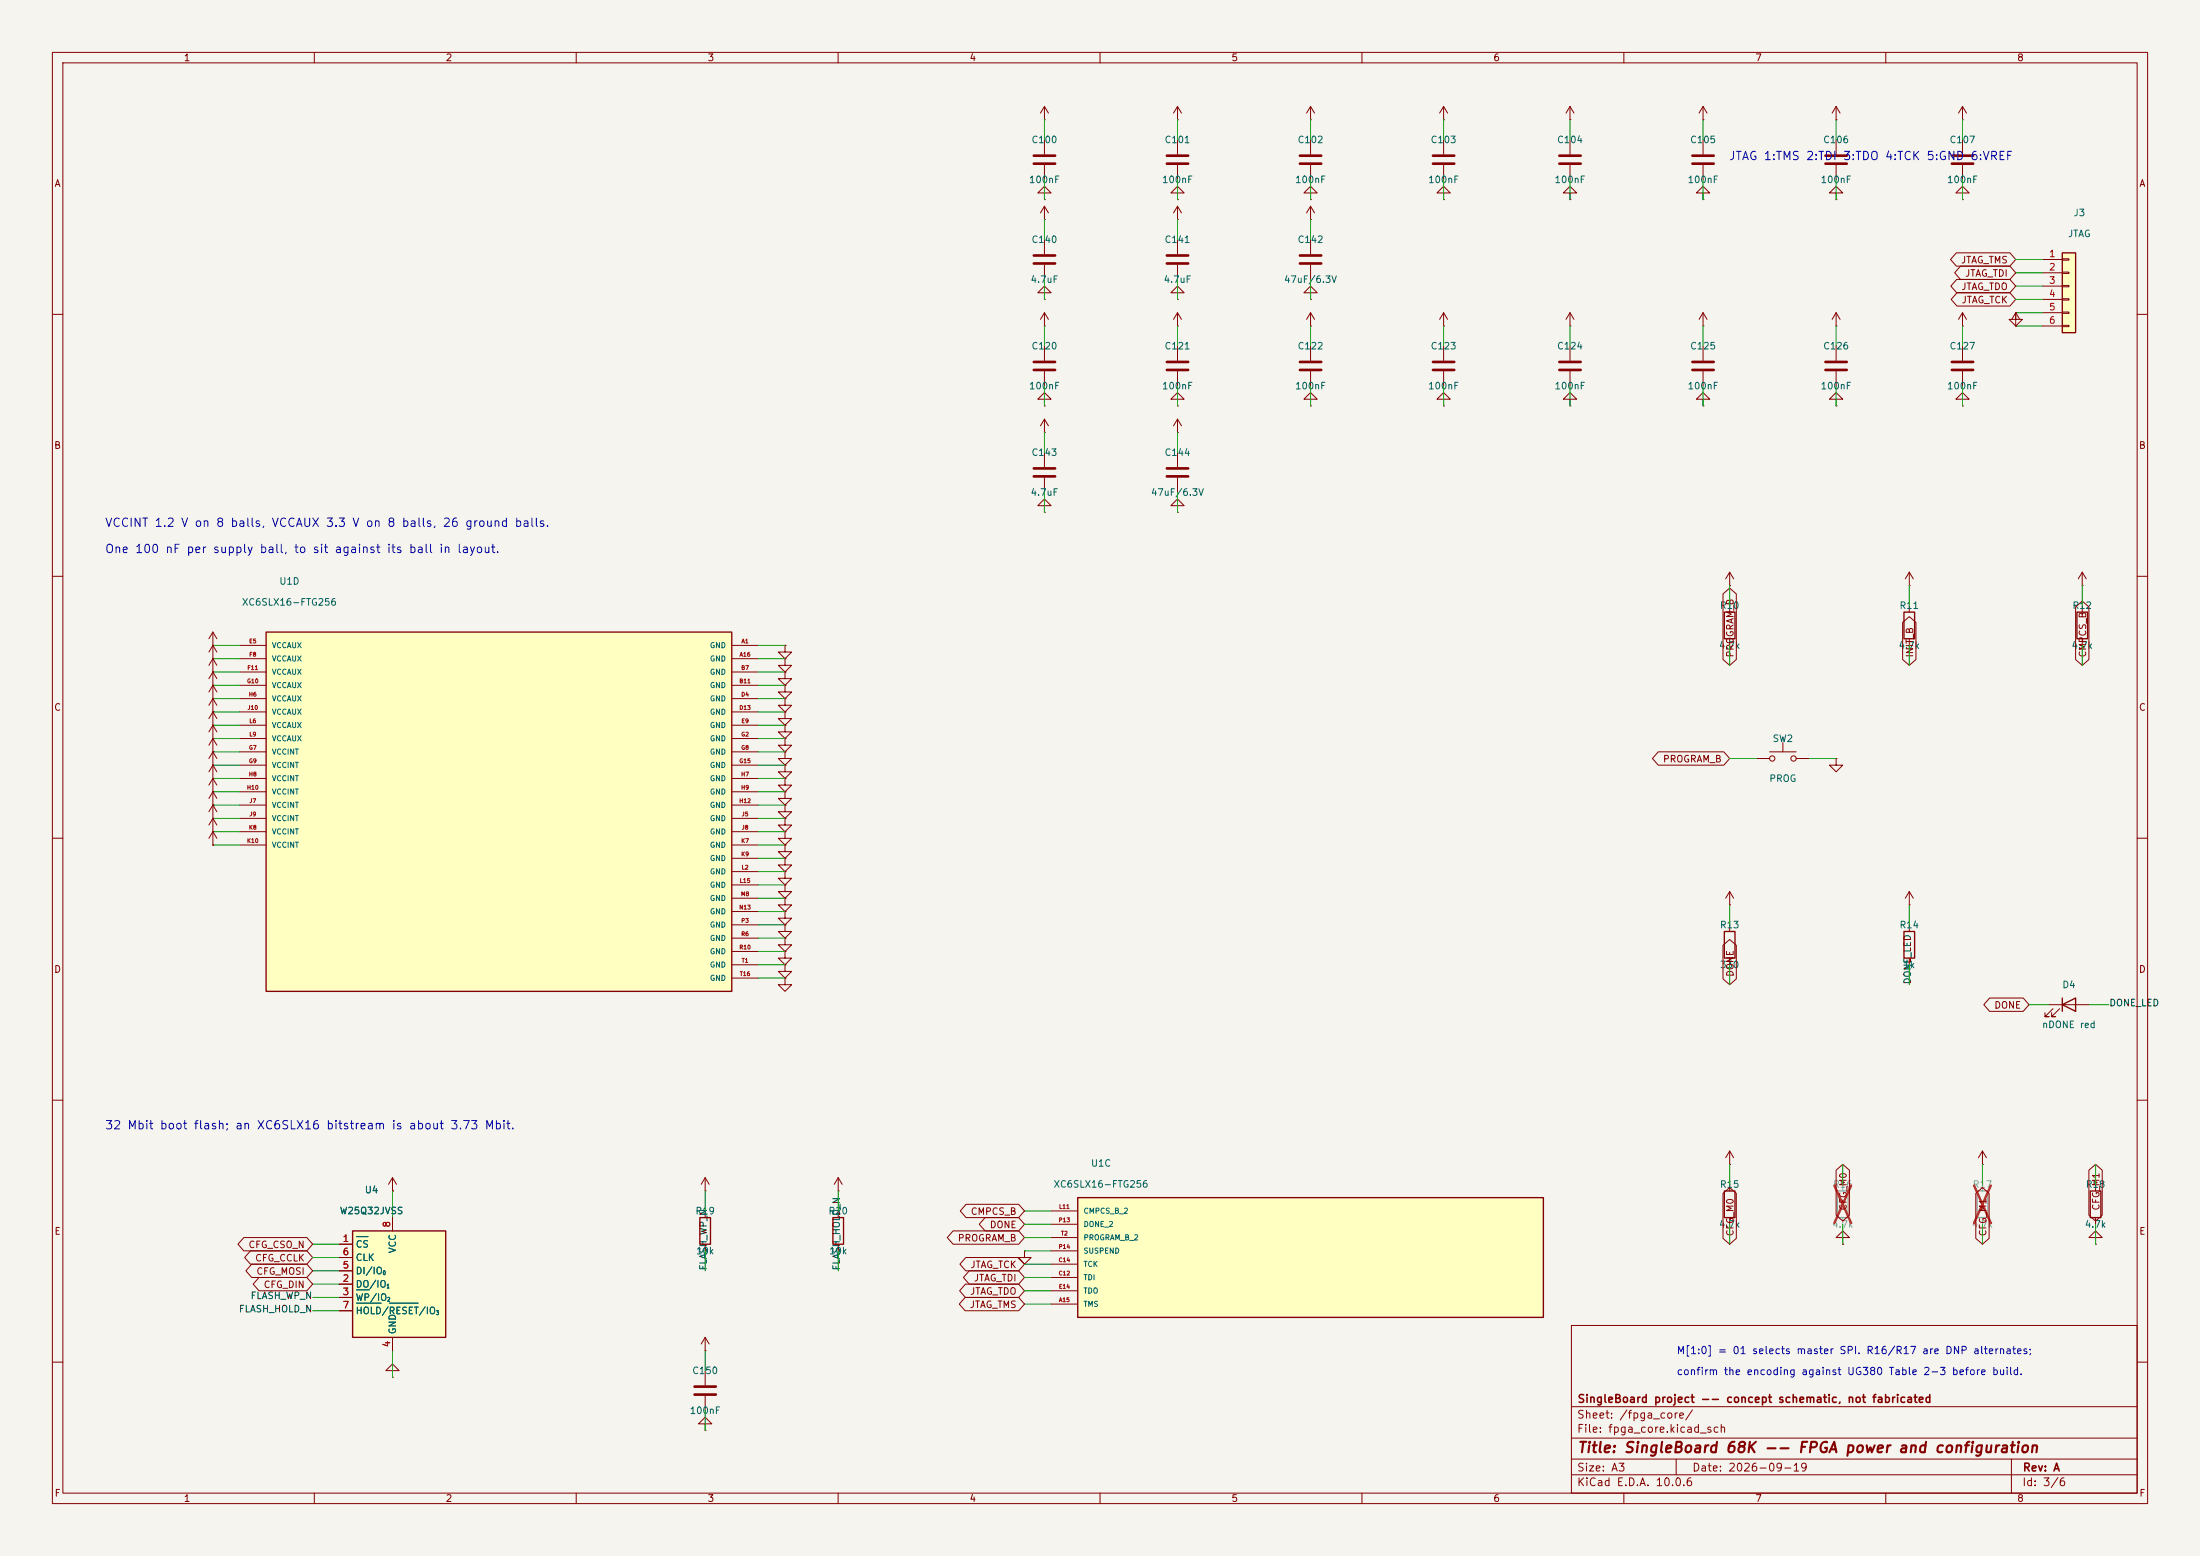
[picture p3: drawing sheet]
<svg xmlns="http://www.w3.org/2000/svg" width="420mm" height="297mm" viewBox="0 0 420 297" stroke-linecap="round" stroke-linejoin="round" font-family="sans-serif">
<path d="M0 0h420v297h-420z" fill="#f5f4ef" stroke="#f5f4ef" stroke-width=".19"/>
<g fill="none" stroke="#840000" stroke-width=".19">
<path d="M10 10h400v277h-400zM12 12h396v273h-396zM60 10v2M110 10v2M160 10v2M210 10v2M260 10v2M310 10v2M360 10v2M224.8 22.9h.1M224.8 36.8h1.3l-1.3-1.2-1.3 1.2h1.3v1.3M224.8 38.1h.1"/>
<path d="M224.8 20.3l-.8 1.3M224.8 20.3l.8 1.3M224.8 20.3v2.6M224.8 39.4v2.5M224.8 39.4l-.8 1.2M224.8 39.4l.8 1.2M250.2 36.8h1.3l-1.3-1.2-1.3 1.2h1.3v1.3M250.2 38.1h.1M250.2 22.9h.1M250.2 20.3v2.6M250.2 26.7v2.8M250.2 31.5v2.8"/>
<path d="M250.2 39.4v2.5M250.2 39.4l-.8 1.2M250.2 39.4l.8 1.2M250.2 20.3l-.8 1.3M250.2 20.3l.8 1.3M275.6 22.9h.1M275.6 36.8h1.3l-1.3-1.2-1.3 1.2h1.3v1.3M275.6 38.1h.1M275.6 20.3v2.6M275.6 26.7v2.8M275.6 31.5v2.8M275.6 20.3l-.8 1.3"/>
<path d="M275.6 20.3l.8 1.3M299.7 22.9h.1M299.7 36.8h1.3l-1.3-1.2-1.3 1.2h1.3v1.3M299.7 38.1h.1M299.7 20.3v2.6M299.7 26.7v2.8M299.7 31.5v2.8M299.7 20.3l-.7 1.3M299.7 20.3l.8 1.3M325.1 22.9h.1M325.1 36.8h1.3l-1.3-1.2-1.3 1.2h1.3v1.3M325.1 38.1h.1"/>
<path d="M325.1 20.3v2.6M325.1 26.7v2.8M325.1 31.5v2.8M325.1 20.3l-.7 1.3M325.1 20.3l.8 1.3M350.5 22.9h.1M350.5 36.8h1.3l-1.3-1.2-1.3 1.2h1.3v1.3M350.5 38.1h.1M350.5 20.3v2.6M350.5 26.7v2.8M350.5 31.5v2.8M350.5 20.3l-.7 1.3"/>
<path d="M350.5 20.3l.8 1.3M374.6 22.9h.1M374.6 36.8h1.3l-1.3-1.2-1.2 1.2h1.2v1.3M374.6 38.1h.1M374.6 20.3v2.6M374.6 26.7v2.8M374.6 31.5v2.8M374.6 20.3l-.7 1.3M374.6 20.3l.8 1.3M199.4 59.7l-.8 1.3M199.4 59.7l.8 1.3M199.4 59.7v2.5"/>
<path d="M224.8 41.9h.1M224.8 55.9h1.3l-1.3-1.3-1.3 1.3h1.3v1.3M224.8 57.2h.1M224.8 59.7v2.5M224.8 59.7l-.8 1.3M224.8 59.7l.8 1.3M250.2 41.9h.1M250.2 55.9h1.3l-1.3-1.3-1.3 1.3h1.3v1.3M250.2 57.2h.1M250.2 45.7v2.8M250.2 50.5v2.8M250.2 59.7v2.5"/>
<path d="M250.2 59.7l-.8 1.3M250.2 59.7l.8 1.3M275.6 59.7v2.5M275.6 59.7l-.8 1.3M275.6 59.7l.8 1.3M299.7 59.7v2.5M299.7 59.7l-.7 1.3M299.7 59.7l.8 1.3M325.1 59.7v2.5M325.1 59.7l-.7 1.3M325.1 59.7l.8 1.3M350.5 59.7l-.7 1.3"/>
<path d="M350.5 59.7l.8 1.3M350.5 59.7v2.5M374.6 59.7v2.5M374.6 59.7l-.7 1.3M374.6 59.7l.8 1.3M384.8 59.7v1.3h1.3l-1.3 1.2-1.3-1.2h1.3M384.8 59.7h.1M384.8 59.7l-.8 1.3M384.8 59.7l.8 1.3M384.8 59.7v2.5M10 60h2M199.4 62.2h.1"/>
<path d="M224.8 62.2h.1M224.8 76.2h1.3l-1.3-1.3-1.3 1.3h1.3v1.3M224.8 77.5h.1M250.2 76.2h1.3l-1.3-1.3-1.3 1.3h1.3v1.3M250.2 77.5h.1M250.2 62.2h.1M250.2 66v2.8M250.2 70.9v2.8M275.6 62.2h.1M275.6 76.2h1.3l-1.3-1.3-1.3 1.3h1.3v1.3M275.6 77.5h.1M275.6 66v2.8"/>
<path d="M275.6 70.9v2.8M299.7 62.2h.1M299.7 76.2h1.3l-1.3-1.3-1.3 1.3h1.3v1.3M299.7 77.5h.1M299.7 66v2.8M299.7 70.9v2.8M325.1 62.2h.1M325.1 76.2h1.3l-1.3-1.3-1.3 1.3h1.3v1.3M325.1 77.5h.1M325.1 66v2.8M325.1 70.9v2.8M350.5 62.2h.1"/>
<path d="M350.5 76.2h1.3l-1.3-1.3-1.3 1.3h1.3v1.3M350.5 77.5h.1M374.6 62.2h.1M374.6 76.2h1.3l-1.3-1.3-1.2 1.3h1.2v1.3M374.6 77.5h.1M374.6 66v2.8M374.6 70.9v2.8M384.8 62.2h.1M408 60h2M199.4 96.5h1.3l-1.3-1.2-1.3 1.2h1.3v1.3M199.4 97.8h.1M10 110h2"/>
<path d="M408 110h2M40.6 130.8h.1M40.6 135.9h.1M40.6 138.4h.1M40.6 133.4h.1M40.6 123.2h.1M40.6 128.3l-.7 1.2M40.6 128.3l.8 1.2M40.6 120.7v2.5M40.6 128.3v17.8M40.6 133.4l-.7 1.2M40.6 133.4l.8 1.2"/>
<path d="M40.6 135.9l-.7 1.3M40.6 135.9l.8 1.3M40.6 130.8l-.7 1.3M40.6 130.8l.8 1.3M40.6 138.4l-.7 1.3M40.6 138.4l.8 1.3M40.6 120.7l-.7 1.2M40.6 120.7l.8 1.2M10 160h2M40.6 141h.1M40.6 146.1h.1M40.6 143.5h.1"/>
<path d="M40.6 143.5l-.7 1.3M40.6 143.5l.8 1.3M40.6 141l-.7 1.2M40.6 141l.8 1.2M408 160h2M10 210h2M408 210h2M300 253h108v32h-108zM10 260h2M300 278.5h108M300 274.5h108M300 268.5h108"/>
<path d="M320 278.5v3M384 278.5v6.5M408 260h2M60 285v2M110 285v2M160 285v2M210 285v2M260 285v2M300 281.5h108M310 285v2M360 285v2"/>
</g>
<g fill="none" stroke="#840000" stroke-width=".51">
<path d="M248.2 29.7h4M248.2 31.2h4M273.6 29.7h4M273.6 31.2h4M297.7 29.7h4.1M297.7 31.2h4.1M323.1 29.7h4.1M323.1 31.2h4.1M348.5 29.7h4.1M348.5 31.2h4.1M372.6 29.7h4.1M372.6 31.2h4.1"/>
<path d="M248.2 48.8h4M248.2 50.3h4M248.2 69.1h4M248.2 70.6h4M273.6 69.1h4M273.6 70.6h4M297.7 69.1h4.1M297.7 70.6h4.1M323.1 69.1h4.1M323.1 70.6h4.1M372.6 69.1h4.1M372.6 70.6h4.1"/>
</g>
<path d="M377.4 227.3h2.1v5.1h-2.1z" fill="none" stroke="#9c9b98" stroke-width=".25"/>
<path d="M378.5 226.1v1.2M378.5 232.4v1.3" fill="none" stroke="#9c9b98" stroke-width=".19"/>
<path d="M376.9 226.3l3.2 7.2M380.1 226.3l-3.2 7.2" fill="none" stroke="#e12e31" stroke-width=".46"/>
<path d="M393.7 48.3h2.5v15.2h-2.5z" fill="#ffffc2"/>
<path d="M393.7 48.3h2.5v15.2h-2.5zM133.6 232.4h2v5.1h-2zM159 232.4h2v5.1h-2z" fill="none" stroke="#840000" stroke-width=".25"/>
<g fill="none" stroke="#840000" stroke-width=".19">
<path d="M199.4 22.9h.1M199.4 20.3v2.6M199.4 26.7v2.8M199.4 31.5v2.8M199.4 20.3l-.8 1.3M199.4 20.3l.8 1.3M199.4 55.9h1.3l-1.3-1.3-1.3 1.3h1.3v1.3M199.4 57.2h.1M389.9 49.5h3.8M389.9 52.1h3.8M389.9 54.6h3.8M389.9 57.2h3.8"/>
<path d="M389.9 59.7h3.8M393.7 49.4h1.3v.3h-1.3zM393.7 51.9h1.3v.3h-1.3zM393.7 54.5h1.3v.2h-1.3zM393.7 57h1.3v.3h-1.3zM393.7 59.6h1.3v.2h-1.3zM199.4 76.2h1.3l-1.3-1.3-1.3 1.3h1.3v1.3M199.4 77.5h.1M199.4 66v2.8M199.4 70.9v2.8M224.8 66v2.8M224.8 70.9v2.8"/>
<path d="M389.9 62.2h3.8M393.7 62.1h1.3v.3h-1.3zM199.4 82.6h.1M199.4 80v2.6M199.4 86.4v2.8M199.4 91.2v2.8M199.4 80l-.8 1.3M199.4 80l.8 1.3M224.8 82.6h.1M224.8 96.5h1.3l-1.3-1.2-1.3 1.2h1.3v1.3M224.8 97.8h.1M224.8 80v2.6"/>
<path d="M224.8 86.4v2.8M224.8 91.2v2.8M224.8 80l-.8 1.3M224.8 80l.8 1.3M134.6 227.3h.1M134.6 224.8v2.5M134.6 231.1v1.3M134.6 237.5v1.3M134.6 224.8l-.7 1.3M134.6 224.8l.8 1.3M160 227.3h.1M160 224.8l-.7 1.3"/>
<path d="M160 224.8l.8 1.3M160 224.8v2.5M160 231.1v1.3M160 237.5v1.3M195.6 238.8v1.2h1.2l-1.2 1.3-1.3-1.3h1.3M195.6 238.8h.1M134.6 257.8h.1M134.6 255.3v2.5M134.6 255.3l-.7 1.2M134.6 255.3l.8 1.2M74.9 261.6h1.3l-1.3-1.3-1.2 1.3h1.2v1.3M74.9 262.9h.1"/>
<path d="M134.6 271.8h1.3l-1.3-1.3-1.3 1.3h1.3v1.2M134.6 273h.1M134.6 261.6v2.8M134.6 266.4v2.8"/>
</g>
<path d="M197.4 29.7h4M197.4 31.2h4M197.4 69.1h4M197.4 70.6h4M222.8 69.1h4M222.8 70.6h4M197.4 89.4h4M197.4 90.9h4M222.8 89.4h4M222.8 90.9h4M132.6 264.7h4.1M132.6 266.2h4.1" fill="none" stroke="#840000" stroke-width=".51"/>
<path d="M67.3 234.9h17.8v20.4h-17.8z" fill="#ffffc2"/>
<path d="M363.5 116.8h2v5.1h-2zM329.2 177.8h2v5.1h-2zM67.3 234.9h17.8v20.4h-17.8z" fill="none" stroke="#840000" stroke-width=".25"/>
<g fill="none" stroke="#840000" stroke-width=".19">
<path d="M199.4 36.8h1.3l-1.3-1.2-1.3 1.2h1.3v1.3M199.4 38.1h.1M199.4 39.4v2.5M199.4 39.4l-.8 1.2M199.4 39.4l.8 1.2M224.8 26.7v2.8M224.8 31.5v2.8M199.4 41.9h.1M199.4 45.7v2.8M199.4 50.5v2.8M224.8 45.7v2.8M224.8 50.5v2.8"/>
<path d="M364.5 111.8h.1M364.5 109.2v2.6M364.5 115.6v1.2M364.5 109.2l-.8 1.3M364.5 109.2l.8 1.3M364.5 121.9v1.3M40.6 151.1h.1M40.6 148.6h.1M40.6 153.7h.1M40.6 156.2h.1M40.6 158.8h.1M40.6 148.6l-.7 1.3"/>
<path d="M40.6 148.6l.8 1.3M40.6 146.1v15.2M40.6 146.1l-.7 1.2M40.6 146.1l.8 1.2M40.6 151.1l-.7 1.3M40.6 151.1l.8 1.3M40.6 153.7l-.7 1.2M40.6 153.7l.8 1.2M40.6 156.2l-.7 1.3M40.6 156.2l.8 1.3M40.6 158.8l-.7 1.2M40.6 158.8l.8 1.2"/>
<path d="M335.3 144.8h2.5M337.8 143.5h5.1M340.4 141.7v1.8M342.9 144.8h2.5M350.5 144.8v1.3h1.3l-1.3 1.2-1.3-1.2h1.3M350.5 144.8h.1M40.6 161.3h.1M149.9 163.8v1.3h1.2l-1.2 1.3-1.3-1.3h1.3M149.9 163.8h.1M330.2 176.5v1.3M149.9 186.7v1.3h1.2l-1.2 1.2-1.3-1.2h1.3M149.9 186.7h.1"/>
<path d="M330.2 182.9v1.3M64.8 237.5h2.5M74.9 227.3h.1M74.9 224.8v2.5M74.9 232.4v2.5M74.9 224.8l-.7 1.3M74.9 224.8l.8 1.3M64.8 245.1h2.5M64.8 247.6h2.5M64.8 242.6h2.5M64.8 240h2.5M64.8 250.2h2.5"/>
<path d="M74.9 255.3v2.5"/>
<circle cx="338.3" cy="144.8" r=".51"/>
<circle cx="342.4" cy="144.8" r=".51"/>
</g>
<path d="M68 236h2.3M68 246.2h2.5M68 248.7h4.8M74.3 248.7h5.5" fill="none" stroke="#006464" stroke-width=".19"/>
<path d="M222.8 29.7h4M222.8 31.2h4M197.4 48.8h4M197.4 50.3h4M222.8 48.8h4M222.8 50.3h4" fill="none" stroke="#840000" stroke-width=".51"/>
<path d="M50.8 120.7h88.9v68.5h-88.9z" fill="#ffffc2"/>
<path d="M329.2 116.8h2v5.1h-2zM396.5 116.8h2v5.1h-2zM50.8 120.7h88.9v68.5h-88.9zM363.5 177.8h2v5.1h-2zM393.7 191.8l2.5-1.3v2.5zM393.7 190.5v2.5M399 227.3h2.1v5.1h-2.1z" fill="none" stroke="#840000" stroke-width=".25"/>
<g fill="none" stroke="#840000" stroke-width=".19">
<path d="M350.5 66v2.8M350.5 70.9v2.8M330.2 111.8h.1M330.2 109.2v2.6M330.2 115.6v1.2M330.2 109.2l-.8 1.3M330.2 109.2l.8 1.3M397.5 111.8h.1M397.5 109.2v2.6M397.5 115.6v1.2M397.5 109.2l-.8 1.3M397.5 109.2l.8 1.3"/>
<path d="M45.7 123.2h5.1M45.7 125.7h5.1M45.7 128.3h5.1M45.7 130.8h5.1M45.7 133.4h5.1M45.7 135.9h5.1M45.7 138.4h5.1M139.7 123.2h5.1M139.7 125.7h5.1M139.7 128.3h5.1M139.7 130.8h5.1M139.7 133.4h5.1"/>
<path d="M139.7 135.9h5.1M139.7 138.4h5.1M149.9 125.7v1.3h1.2l-1.2 1.3-1.3-1.3h1.3M149.9 125.7h.1M149.9 133.4v1.2h1.2l-1.2 1.3-1.3-1.3h1.3M149.9 133.4h.1M149.9 135.9v1.3h1.2l-1.2 1.2-1.3-1.2h1.3M149.9 135.9h.1M149.9 138.4v1.3h1.2l-1.2 1.3-1.3-1.3h1.3M149.9 138.4h.1M149.9 123.2v1.3h1.2l-1.2 1.2-1.3-1.2h1.3M149.9 123.2h.1"/>
<path d="M149.9 128.3v1.2h1.2l-1.2 1.3-1.3-1.3h1.3M149.9 128.3h.1M149.9 130.8v1.3h1.2l-1.2 1.3-1.3-1.3h1.3M149.9 130.8h.1M330.2 121.9v1.3M397.5 121.9v1.3M45.7 141h5.1M45.7 143.5h5.1M45.7 146.1h5.1M45.7 148.6h5.1M45.7 151.1h5.1M45.7 153.7h5.1"/>
<path d="M45.7 156.2h5.1M45.7 158.8h5.1M139.7 141h5.1M139.7 143.5h5.1M139.7 146.1h5.1M139.7 148.6h5.1M139.7 151.1h5.1M139.7 153.7h5.1M139.7 156.2h5.1M139.7 158.8h5.1M149.9 143.5v1.3h1.2l-1.2 1.3-1.3-1.3h1.3M149.9 143.5h.1"/>
<path d="M149.9 151.1v1.3h1.2l-1.2 1.3-1.3-1.3h1.3M149.9 151.1h.1M149.9 148.6v1.3h1.2l-1.2 1.2-1.3-1.2h1.3M149.9 148.6h.1M149.9 141v1.2h1.2l-1.2 1.3-1.3-1.3h1.3M149.9 141h.1M149.9 146.1v1.2h1.2l-1.2 1.3-1.3-1.3h1.3M149.9 146.1h.1M149.9 153.7v1.2h1.2l-1.2 1.3-1.3-1.3h1.3M149.9 153.7h.1M149.9 156.2v1.3h1.2l-1.2 1.3-1.3-1.3h1.3M149.9 156.2h.1"/>
<path d="M149.9 158.8v1.2h1.2l-1.2 1.3-1.3-1.3h1.3M149.9 158.8h.1M45.7 161.3h5.1M139.7 161.3h5.1M139.7 163.8h5.1M139.7 166.4h5.1M139.7 168.9h5.1M139.7 171.5h5.1M139.7 174h5.1M139.7 176.5h5.1M139.7 179.1h5.1M149.9 166.4v1.2h1.2l-1.2 1.3-1.3-1.3h1.3"/>
<path d="M149.9 166.4h.1M149.9 161.3v1.3h1.2l-1.2 1.2-1.3-1.2h1.3M149.9 161.3h.1M330.2 172.7h.1M330.2 170.2l-.8 1.3M330.2 170.2l.8 1.3M330.2 170.2v2.5M364.5 172.7h.1M364.5 170.2v2.5M364.5 176.5v1.3M364.5 170.2l-.8 1.3M364.5 170.2l.8 1.3"/>
<path d="M139.7 181.6h5.1M139.7 184.2h5.1M139.7 186.7h5.1M364.5 182.9v1.3M391.2 191.8h7.6M391.9 192.5l-1.5 1.6h.8h-.8v-.8M393.2 192.5l-1.5 1.6h.7h-.7v-.8M378.5 219.7l-.8 1.3M378.5 219.7l.7 1.3M378.5 219.7v2.5M378.5 222.2h.1M400 236.2h1.3l-1.3-1.3-1.2 1.3h1.2v1.3"/>
<path d="M400 237.5h.1M400 226.1v1.2M400 232.4v1.3"/>
</g>
<path d="M348.5 69.1h4.1M348.5 70.6h4.1" fill="none" stroke="#840000" stroke-width=".51"/>
<path d="M205.7 228.6h88.9v22.9h-88.9z" fill="#ffffc2"/>
<path d="M205.7 228.6h88.9v22.9h-88.9zM329.2 227.3h2v5.1h-2z" fill="none" stroke="#840000" stroke-width=".25"/>
<g fill="none" stroke="#840000" stroke-width=".19">
<path d="M373.5 48.3h10.2l1.1 1.2-1.1 1.3h-10.2l-1.1-1.3zM373.5 53.3h10.2l1.1 1.3-1.1 1.3h-10.2l-1.1-1.3zM373.6 55.9h10.1l1.1 1.3-1.1 1.2h-10.1l-1.1-1.2zM374.3 50.8h9.4l1.1 1.3-1.1 1.2h-9.4l-1.2-1.2zM384.8 59.7h.1M384.8 62.2h.1M328.9 113.4l1.3-1.1 1.3 1.1v12.5l-1.3 1.1-1.3-1.1zM363.2 118.8l1.3-1.1 1.3 1.1v7.1l-1.3 1.1-1.3-1.1zM396.2 115.8l1.3-1.1 1.3 1.1v10.1l-1.3 1.1-1.3-1.1zM40.6 128.3h.1M40.6 125.7h.1M40.6 130.8h.1"/>
<path d="M40.6 135.9h.1M40.6 138.4h.1M40.6 133.4h.1M40.6 123.2h.1M40.6 125.7l-.7 1.3M40.6 125.7l.8 1.3M40.6 123.2v5.1M40.6 123.2l-.7 1.3M40.6 123.2l.8 1.3M149.9 125.7h.1M149.9 133.4h.1M149.9 135.9h.1"/>
<path d="M149.9 138.4h.1M149.9 123.2h.1M149.9 128.3h.1M149.9 130.8h.1M40.6 151.1h.1M40.6 148.6h.1M40.6 153.7h.1M40.6 156.2h.1M40.6 158.8h.1M40.6 141h.1M40.6 146.1h.1M40.6 143.5h.1"/>
<path d="M149.9 143.5h.1M149.9 151.1h.1M149.9 148.6h.1M149.9 141h.1M149.9 146.1h.1M149.9 153.7h.1M149.9 156.2h.1M149.9 158.8h.1M316.6 143.5h12.5l1.1 1.3-1.1 1.3h-12.5l-1.1-1.3zM40.6 161.3h.1M149.9 168.9v1.3h1.2l-1.2 1.3-1.3-1.3h1.3M149.9 168.9h.1"/>
<path d="M149.9 171.5v1.2h1.2l-1.2 1.3-1.3-1.3h1.3M149.9 171.5h.1M149.9 176.5v1.3h1.2l-1.2 1.3-1.3-1.3h1.3M149.9 176.5h.1M149.9 174v1.3h1.2l-1.2 1.2-1.3-1.2h1.3M149.9 174h.1M149.9 179.1v1.2h1.2l-1.2 1.3-1.3-1.3h1.3M149.9 179.1h.1M149.9 163.8h.1M149.9 166.4h.1M149.9 161.3h.1M149.9 184.2v1.2h1.2l-1.2 1.3-1.3-1.3h1.3"/>
<path d="M149.9 184.2h.1M149.9 181.6v1.3h1.2l-1.2 1.3-1.3-1.3h1.3M149.9 181.6h.1M149.9 186.7h.1M328.9 180.4l1.3-1.1 1.3 1.1v6.4l-1.3 1.2-1.3-1.2zM379.8 190.5h6.4l1.1 1.3-1.1 1.2h-6.4l-1.1-1.2zM330.2 219.7l-.8 1.3M330.2 219.7l.8 1.3M330.2 219.7v2.5M46.5 236.2h12.1l1.1 1.3-1.1 1.3h-12.1l-1.1-1.3zM47.8 238.8h10.8l1.1 1.2-1.1 1.3h-10.8l-1.1-1.3zM64.8 237.5h2.5"/>
<path d="M74.9 227.3h.1M74.9 232.4v2.5M181.9 234.9h12.6l1.1 1.3-1.1 1.3h-12.6l-1.1-1.3zM184.4 229.9h10.1l1.1 1.2-1.1 1.3h-10.1l-1.1-1.3zM188.1 232.4h6.4l1.1 1.3-1.1 1.3h-6.4l-1.2-1.3zM200.7 231.1h5M200.7 233.7h5M200.7 238.8h5M200.7 236.2h5M328.9 227.8l1.3-1.1 1.3 1.1v8.6l-1.3 1.1-1.3-1.1zM330.2 222.2h.1M330.2 226.1v1.2"/>
<path d="M330.2 232.4v1.3M350.5 223.4l1.3-1.2 1.3 1.2v8.6l-1.3 1.1-1.3-1.1zM351.8 236.2h1.3l-1.3-1.3-1.3 1.3h1.3v1.3M351.8 237.5h.1M377.2 227.8l1.3-1.1 1.2 1.1v8.6l-1.2 1.1-1.3-1.1zM398.8 223.4l1.2-1.2 1.3 1.2v8.6l-1.3 1.1-1.2-1.1zM48.1 241.3h10.5l1.1 1.3-1.1 1.2h-10.5l-1.2-1.2zM49.4 243.8h9.2l1.1 1.3-1.1 1.3h-9.2l-1.1-1.3zM64.8 245.1h2.5M64.8 247.6h2.5M64.8 242.6h2.5M64.8 240h2.5"/>
<path d="M64.8 250.2h2.5M74.9 255.3v2.5M184.2 247.6h10.3l1.1 1.3-1.1 1.3h-10.3l-1.1-1.3zM184.3 245.1h10.2l1.1 1.3-1.1 1.3h-10.2l-1.1-1.3zM184.4 240h10.1l1.1 1.3-1.1 1.3h-10.1l-1.1-1.3zM185 242.6h9.5l1.1 1.2-1.1 1.3h-9.5l-1.1-1.3zM200.7 248.9h5M200.7 243.8h5M200.7 241.3h5M200.7 246.4h5"/>
</g>
<path d="M350.8 227.3h2v5.1h-2z" fill="none" stroke="#9c9b98" stroke-width=".25"/>
<path d="M351.8 226.1v1.2M351.8 232.4v1.3" fill="none" stroke="#9c9b98" stroke-width=".19"/>
<path d="M350.2 226.3l3.2 7.2M353.4 226.3l-3.2 7.2" fill="none" stroke="#e12e31" stroke-width=".46"/>
<g fill="none" stroke="#009600" stroke-width=".19">
<path d="M199.4 22.9v3.8M199.4 34.3v3.8M224.8 22.9v3.8M224.8 34.3v3.8M250.2 22.9v3.8M250.2 34.3v3.8M275.6 22.9v3.8M275.6 34.3v3.8M299.7 22.9v3.8M299.7 34.3v3.8M325.1 22.9v3.8M325.1 34.3v3.8"/>
<path d="M350.5 22.9v3.8M350.5 34.3v3.8M374.6 22.9v3.8M374.6 34.3v3.8M199.4 41.9v3.8M199.4 53.3v3.9M224.8 41.9v3.8M224.8 53.3v3.9M250.2 41.9v3.8M250.2 53.3v3.9M384.8 59.7h5.1M384.8 57.2h5.1"/>
<path d="M384.8 54.6h5.1M384.8 49.5h5.1M384.8 52.1h5.1M199.4 62.2v3.8M199.4 73.7v3.8M224.8 62.2v3.8M224.8 73.7v3.8M250.2 62.2v3.8M250.2 73.7v3.8M275.6 62.2v3.8M275.6 73.7v3.8M299.7 62.2v3.8"/>
<path d="M299.7 73.7v3.8M325.1 62.2v3.8M325.1 73.7v3.8M350.5 62.2v3.8M350.5 73.7v3.8M374.6 62.2v3.8M374.6 73.7v3.8M384.8 62.2h5.1M199.4 82.6v3.8M199.4 94v3.8M224.8 82.6v3.8M224.8 94v3.8"/>
<path d="M330.2 111.8v3.8M364.5 111.8v3.8M397.5 111.8v3.8M40.6 123.2h5.1M40.6 128.3h5.1M40.6 125.7h5.1M40.6 130.8h5.1M40.6 133.4h5.1M40.6 138.4h5.1M40.6 135.9h5.1M144.8 123.2h5.1M144.8 128.3h5.1"/>
<path d="M144.8 125.7h5.1M144.8 130.8h5.1M144.8 133.4h5.1M144.8 138.4h5.1M144.8 135.9h5.1M330.2 123.2v3.8M364.5 123.2v3.8M397.5 123.2v3.8M40.6 158.8h5.1M40.6 146.1h5.1M40.6 148.6h5.1M40.6 151.1h5.1"/>
<path d="M40.6 156.2h5.1M40.6 143.5h5.1M40.6 141h5.1M40.6 153.7h5.1M144.8 158.8h5.1M144.8 146.1h5.1M144.8 148.6h5.1M144.8 151.1h5.1M144.8 156.2h5.1M144.8 143.5h5.1M144.8 141h5.1M144.8 153.7h5.1"/>
<path d="M330.2 144.8h5.1M345.4 144.8h5.1M40.6 161.3h5.1M144.8 161.3h5.1M144.8 163.8h5.1M144.8 168.9h5.1M144.8 166.4h5.1M144.8 171.5h5.1M144.8 174h5.1M144.8 179.1h5.1M144.8 176.5h5.1M330.2 172.7v3.8"/>
<path d="M364.5 172.7v3.8M144.8 186.7h5.1M144.8 181.6h5.1M144.8 184.2h5.1M330.2 184.2v3.8M364.5 184.2v3.8M387.3 191.8h3.9M398.8 191.8h3.8M59.7 237.5h5.1M74.9 227.3v5.1M134.6 227.3v3.8M134.6 238.8v3.8"/>
<path d="M160 227.3v3.8M160 238.8v3.8M195.6 233.7h5.1M195.6 236.2h5.1M195.6 238.8h5.1M195.6 231.1h5.1M330.2 222.2v3.9M330.2 233.7v3.8M351.8 222.2v3.9M351.8 233.7v3.8M378.5 222.2v3.9M378.5 233.7v3.8"/>
<path d="M400 222.2v3.9M400 233.7v3.8M59.7 245.1h5.1M59.7 247.6h5.1M59.7 250.2h5.1M59.7 240h5.1M59.7 242.6h5.1M74.9 257.8v5.1M134.6 257.8v3.8M195.6 243.8h5.1M195.6 246.4h5.1M195.6 248.9h5.1"/>
<path d="M195.6 241.3h5.1M134.6 269.2v3.8"/>
</g>
<path d="M68 236h2.3M68 246.2h2.5M68 248.7h4.8M74.3 248.7h5.5" fill="none" stroke="#006464" stroke-width=".19"/>
<text font-size="2" fill="#840000" x="301" y="277.8">Title: SingleBoard 68K -- FPGA power and configuration</text>
<g font-size="1.6" fill="#0000c2">
<text x="329.9" y="31">JTAG 1:TMS 2:TDI 3:TDO 4:TCK 5:GND 6:VREF</text>
<text x="19.9" y="101">VCCINT 1.2 V on 8 balls, VCCAUX 3.3 V on 8 balls, 26 ground balls.</text>
<text x="19.9" y="106">One 100 nF per supply ball, to sit against its ball in layout.</text>
<text x="19.9" y="216">32 Mbit boot flash; an XC6SLX16 bitstream is about 3.73 Mbit.</text>
</g>
<g font-size="1.5" fill="#840000">
<text x="301" y="268.1">SingleBoard project -- concept schematic, not fabricated</text>
<text x="300.9" y="273.8">File: fpga_core.kicad_sch</text>
<text x="300.9" y="271.1">Sheet: /fpga_core/</text>
<text x="300.9" y="281.2">Size: A3</text>
<text x="322.9" y="281.2">Date: 2026-09-19</text>
<text x="386" y="281.2">Rev: A</text>
<text x="300.9" y="284">KiCad E.D.A. 10.0.6</text>
<text x="385.9" y="284">Id: 3/6</text>
</g>
<g font-size="1.4" fill="#0000c2">
<text x="320" y="262.8">confirm the encoding against UG380 Table 2-3 before build.</text>
<text x="320" y="258.8">M[1:0] = 01 selects master SPI. R16/R17 are DNP alternates;</text>
</g>
<g font-size="1.3" fill="#840000">
<text x="35" y="12">1</text>
<text x="85" y="12">2</text>
<text x="135" y="12">3</text>
<text x="185" y="12">4</text>
<text x="235" y="12">5</text>
<text x="285" y="12">6</text>
<text x="335" y="12">7</text>
<text x="385" y="12">8</text>
<text x="10.3" y="36">A</text>
<text x="408.3" y="36">A</text>
<text x="374.3" y="50.6">JTAG_TMS</text>
<text x="375.1" y="53.1">JTAG_TDI</text>
<text x="374.3" y="55.7">JTAG_TDO</text>
<text x="374.4" y="58.2">JTAG_TCK</text>
<text x="10.2" y="86">B</text>
<text x="408.2" y="86">B</text>
<text x="331.3" y="125.6" transform="rotate(-90 331.3 125.6)">PROGRAM_B</text>
<text x="365.5" y="125.6" transform="rotate(-90 365.5 125.6)">INIT_B</text>
<text x="398.6" y="125.6" transform="rotate(-90 398.6 125.6)">CMPCS_B</text>
<text x="10.2" y="136">C</text>
<text x="408.2" y="136">C</text>
<text x="317.4" y="145.8">PROGRAM_B</text>
<text x="10.2" y="186">D</text>
<text x="408.2" y="186">D</text>
<text x="331.3" y="186.6" transform="rotate(-90 331.3 186.6)">DONE</text>
<text x="380.6" y="192.8">DONE</text>
<text x="185.2" y="232.2">CMPCS_B</text>
<text x="352.8" y="231.2" transform="rotate(-90 352.8 231.2)">CFG_M0</text>
<text x="401.1" y="231.2" transform="rotate(-90 401.1 231.2)">CFG_M1</text>
<text x="10.3" y="236">E</text>
<text x="47.3" y="238.5">CFG_CSO_N</text>
<text x="182.7" y="237.3">PROGRAM_B</text>
<text x="188.8" y="234.7">DONE</text>
<text x="331.3" y="236.1" transform="rotate(-90 331.3 236.1)">CFG_M0</text>
<text x="379.5" y="236.1" transform="rotate(-90 379.5 236.1)">CFG_M1</text>
<text x="408.3" y="236">E</text>
<text x="48.6" y="241.1">CFG_CCLK</text>
<text x="48.8" y="243.6">CFG_MOSI</text>
<text x="185.2" y="242.4">JTAG_TCK</text>
<text x="185.8" y="244.9">JTAG_TDI</text>
<text x="50.2" y="246.2">CFG_DIN</text>
<text x="185" y="250">JTAG_TMS</text>
<text x="185.1" y="247.4">JTAG_TDO</text>
<text x="10.3" y="286">F</text>
<text x="35" y="287">1</text>
<text x="85" y="287">2</text>
<text x="135" y="287">3</text>
<text x="185" y="287">4</text>
<text x="235" y="287">5</text>
<text x="285" y="287">6</text>
<text x="335" y="287">7</text>
<text x="385" y="287">8</text>
<text x="408.3" y="286">F</text>
</g>
<g font-size="1.3" fill="#006464">
<text x="196.8" y="27.6">C100</text>
<text x="222.2" y="27.6">C101</text>
<text x="247.6" y="27.6">C102</text>
<text x="273" y="27.6">C103</text>
<text x="297.1" y="27.6">C104</text>
<text x="322.5" y="27.6">C105</text>
<text x="347.9" y="27.6">C106</text>
<text x="372.1" y="27.6">C107</text>
<text x="196.3" y="35.3">100nF</text>
<text x="221.7" y="35.3">100nF</text>
<text x="247.1" y="35.3">100nF</text>
<text x="272.5" y="35.3">100nF</text>
<text x="296.7" y="35.3">100nF</text>
<text x="322.1" y="35.3">100nF</text>
<text x="347.5" y="35.3">100nF</text>
<text x="371.6" y="35.3">100nF</text>
<text x="395.8" y="41.6">J3</text>
<text x="196.8" y="46.7">C140</text>
<text x="222.2" y="46.7">C141</text>
<text x="247.6" y="46.7">C142</text>
<text x="394.7" y="45.6">JTAG</text>
<text x="196.6" y="54.3">4.7uF</text>
<text x="222" y="54.3">4.7uF</text>
<text x="245" y="54.3">47uF/6.3V</text>
<text x="196.8" y="67">C120</text>
<text x="222.2" y="67">C121</text>
<text x="247.6" y="67">C122</text>
<text x="273" y="67">C123</text>
<text x="297.1" y="67">C124</text>
<text x="322.5" y="67">C125</text>
<text x="347.9" y="67">C126</text>
<text x="372.1" y="67">C127</text>
<text x="196.3" y="74.6">100nF</text>
<text x="221.7" y="74.6">100nF</text>
<text x="247.1" y="74.6">100nF</text>
<text x="272.5" y="74.6">100nF</text>
<text x="296.7" y="74.6">100nF</text>
<text x="322.1" y="74.6">100nF</text>
<text x="347.5" y="74.6">100nF</text>
<text x="371.6" y="74.6">100nF</text>
<text x="196.8" y="87.3">C143</text>
<text x="222.2" y="87.3">C144</text>
<text x="196.6" y="94.9">4.7uF</text>
<text x="219.6" y="94.9">47uF/6.3V</text>
<text x="53.2" y="111.9">U1D</text>
<text x="46.1" y="115.9">XC6SLX16-FTG256</text>
<text x="328.2" y="116.5">R10</text>
<text x="362.5" y="116.5">R11</text>
<text x="395.5" y="116.5">R12</text>
<text x="328" y="124.2">4.7k</text>
<text x="362.3" y="124.2">4.7k</text>
<text x="395.4" y="124.2">4.7k</text>
<text x="338.3" y="141.9">SW2</text>
<text x="337.7" y="149.6">PROG</text>
<text x="328.2" y="177.5">R13</text>
<text x="362.5" y="177.5">R14</text>
<text x="328.3" y="185.1">330</text>
<text x="363.2" y="185.1">1k</text>
<text x="393.6" y="188.9">D4</text>
<text x="389.7" y="196.5">nDONE red</text>
<text x="201" y="227">XC6SLX16-FTG256</text>
<text x="208.2" y="223">U1C</text>
<text x="328.2" y="227">R15</text>
<text x="398.1" y="227">R18</text>
<text x="64.8" y="232.1">W25Q32JVSS</text>
<text x="69.5" y="228.1">U4</text>
<text x="132.6" y="232.1">R19</text>
<text x="158" y="232.1">R20</text>
<text x="67.8" y="238.5">CS</text>
<text x="75.9" y="239.3" transform="rotate(-90 75.9 239.3)">VCC</text>
<text x="132.8" y="239.7">10k</text>
<text x="158.2" y="239.7">10k</text>
<text x="328" y="234.6">4.7k</text>
<text x="397.9" y="234.6">4.7k</text>
<text x="67.8" y="243.5">DI/IO</text>
<text x="67.8" y="241">CLK</text>
<text x="67.8" y="246.1">DO/IO</text>
<text x="67.8" y="248.6">WP/IO</text>
<text x="67.8" y="251.2">HOLD/RESET/IO</text>
<text x="75.9" y="254.8" transform="rotate(-90 75.9 254.8)">GND</text>
<text x="132" y="262.6">C150</text>
<text x="131.6" y="270.2">100nF</text>
</g>
<g font-size="1.3" fill="#a90000">
<text x="391.1" y="49.4">1</text>
<text x="391.1" y="51.9">2</text>
<text x="391.1" y="54.5">3</text>
<text x="391.1" y="57">4</text>
<text x="391.1" y="59.6">5</text>
<text x="391.1" y="62.1">6</text>
<text x="65.3" y="237.4">1</text>
<text x="65.3" y="239.9">6</text>
<text x="74.8" y="234.4" transform="rotate(-90 74.8 234.4)">8</text>
<text x="65.3" y="245">2</text>
<text x="65.3" y="242.4">5</text>
<text x="65.3" y="247.5">3</text>
<text x="65.3" y="250.1">7</text>
<text x="74.8" y="257.3" transform="rotate(-90 74.8 257.3)">4</text>
</g>
<g font-size="1.3" fill="#0f0f0f">
<text x="365.1" y="188" transform="rotate(-90 365.1 188)">DONE_LED</text>
<text x="402.6" y="192.4">DONE_LED</text>
<text x="135.2" y="242.6" transform="rotate(-90 135.2 242.6)">FLASH_WP_N</text>
<text x="160.6" y="242.6" transform="rotate(-90 160.6 242.6)">FLASH_HOLD_N</text>
<text x="45.5" y="250.8">FLASH_HOLD_N</text>
<text x="47.7" y="248.3">FLASH_WP_N</text>
</g>
<g font-size="1.3" fill="#939391">
<text x="349.8" y="227">R16</text>
<text x="376.5" y="227">R17</text>
<text x="349.6" y="234.6">4.7k</text>
<text x="376.3" y="234.6">4.7k</text>
</g>
<g font-size="1" fill="#006464">
<text x="51.8" y="123.9">VCCAUX</text>
<text x="135.4" y="123.9">GND</text>
<text x="51.8" y="126.5">VCCAUX</text>
<text x="51.8" y="129">VCCAUX</text>
<text x="51.8" y="131.6">VCCAUX</text>
<text x="135.4" y="126.5">GND</text>
<text x="135.4" y="129">GND</text>
<text x="135.4" y="131.6">GND</text>
<text x="51.8" y="134.1">VCCAUX</text>
<text x="51.8" y="136.6">VCCAUX</text>
<text x="135.4" y="134.1">GND</text>
<text x="135.4" y="136.6">GND</text>
<text x="51.8" y="139.2">VCCAUX</text>
<text x="51.8" y="141.7">VCCAUX</text>
<text x="135.4" y="139.2">GND</text>
<text x="135.4" y="141.7">GND</text>
<text x="51.8" y="144.3">VCCINT</text>
<text x="51.8" y="146.8">VCCINT</text>
<text x="51.8" y="149.3">VCCINT</text>
<text x="135.4" y="144.3">GND</text>
<text x="135.4" y="146.8">GND</text>
<text x="135.4" y="149.3">GND</text>
<text x="51.8" y="151.9">VCCINT</text>
<text x="51.8" y="154.4">VCCINT</text>
<text x="135.4" y="151.9">GND</text>
<text x="135.4" y="154.4">GND</text>
<text x="51.8" y="157">VCCINT</text>
<text x="51.8" y="159.5">VCCINT</text>
<text x="135.4" y="157">GND</text>
<text x="135.4" y="159.5">GND</text>
<text x="51.8" y="162">VCCINT</text>
<text x="135.4" y="162">GND</text>
<text x="135.4" y="164.6">GND</text>
<text x="135.4" y="167.1">GND</text>
<text x="135.4" y="169.7">GND</text>
<text x="135.4" y="172.2">GND</text>
<text x="135.4" y="174.7">GND</text>
<text x="135.4" y="177.3">GND</text>
<text x="135.4" y="179.8">GND</text>
<text x="135.4" y="182.4">GND</text>
<text x="135.4" y="184.9">GND</text>
<text x="135.4" y="187.4">GND</text>
<text x="206.8" y="231.9">CMPCS_B_2</text>
<text x="206.8" y="234.4">DONE_2</text>
<text x="206.8" y="239.5">SUSPEND</text>
<text x="206.8" y="237">PROGRAM_B_2</text>
<text x="206.8" y="244.6">TDI</text>
<text x="206.8" y="242.1">TCK</text>
<text x="206.8" y="249.7">TMS</text>
<text x="206.8" y="247.1">TDO</text>
</g>
<g font-size=".8" fill="#a90000">
<text x="47.5" y="123">E5</text>
<text x="47.5" y="125.5">F8</text>
<text x="141.1" y="125.5">A16</text>
<text x="141.5" y="123">A1</text>
<text x="47.1" y="130.6">G10</text>
<text x="47.1" y="128">F11</text>
<text x="141.1" y="130.6">B11</text>
<text x="141.4" y="128">B7</text>
<text x="47.2" y="135.7">J10</text>
<text x="47.4" y="133.1">H6</text>
<text x="141.1" y="135.7">D13</text>
<text x="141.4" y="133.1">D4</text>
<text x="47.4" y="143.3">G7</text>
<text x="47.5" y="138.2">L6</text>
<text x="47.5" y="140.7">L9</text>
<text x="141.4" y="140.7">G2</text>
<text x="141.4" y="143.3">G8</text>
<text x="141.5" y="138.2">E9</text>
<text x="47.4" y="148.4">H8</text>
<text x="47.4" y="145.8">G9</text>
<text x="141.1" y="145.8">G15</text>
<text x="141.4" y="148.4">H7</text>
<text x="47.1" y="150.9">H10</text>
<text x="47.5" y="153.4">J7</text>
<text x="47.5" y="156">J9</text>
<text x="141" y="153.4">H12</text>
<text x="141.4" y="150.9">H9</text>
<text x="141.5" y="156">J5</text>
<text x="47.1" y="161.1">K10</text>
<text x="47.4" y="158.5">K8</text>
<text x="141.4" y="161.1">K7</text>
<text x="141.5" y="158.5">J8</text>
<text x="141.4" y="163.6">K9</text>
<text x="141.5" y="166.1">L2</text>
<text x="141" y="173.8">N13</text>
<text x="141.1" y="168.7">L15</text>
<text x="141.4" y="171.2">M8</text>
<text x="141.4" y="176.3">P3</text>
<text x="141.4" y="178.8">R6</text>
<text x="141.1" y="181.4">R10</text>
<text x="141.5" y="183.9">T1</text>
<text x="141.1" y="186.5">T16</text>
<text x="202" y="233.5">P13</text>
<text x="202.1" y="230.9">L11</text>
<text x="202" y="238.5">P14</text>
<text x="202.5" y="236">T2</text>
<text x="202" y="243.6">C12</text>
<text x="202" y="241.1">C14</text>
<text x="202.1" y="246.2">E14</text>
<text x="202.1" y="248.7">A15</text>
</g>
<g font-size=".8" fill="#006464">
<text x="73" y="243.5">0</text>
<text x="73.7" y="246.1">1</text>
<text x="73.8" y="248.6">2</text>
<text x="83.2" y="251.2">3</text>
</g>
</svg>
